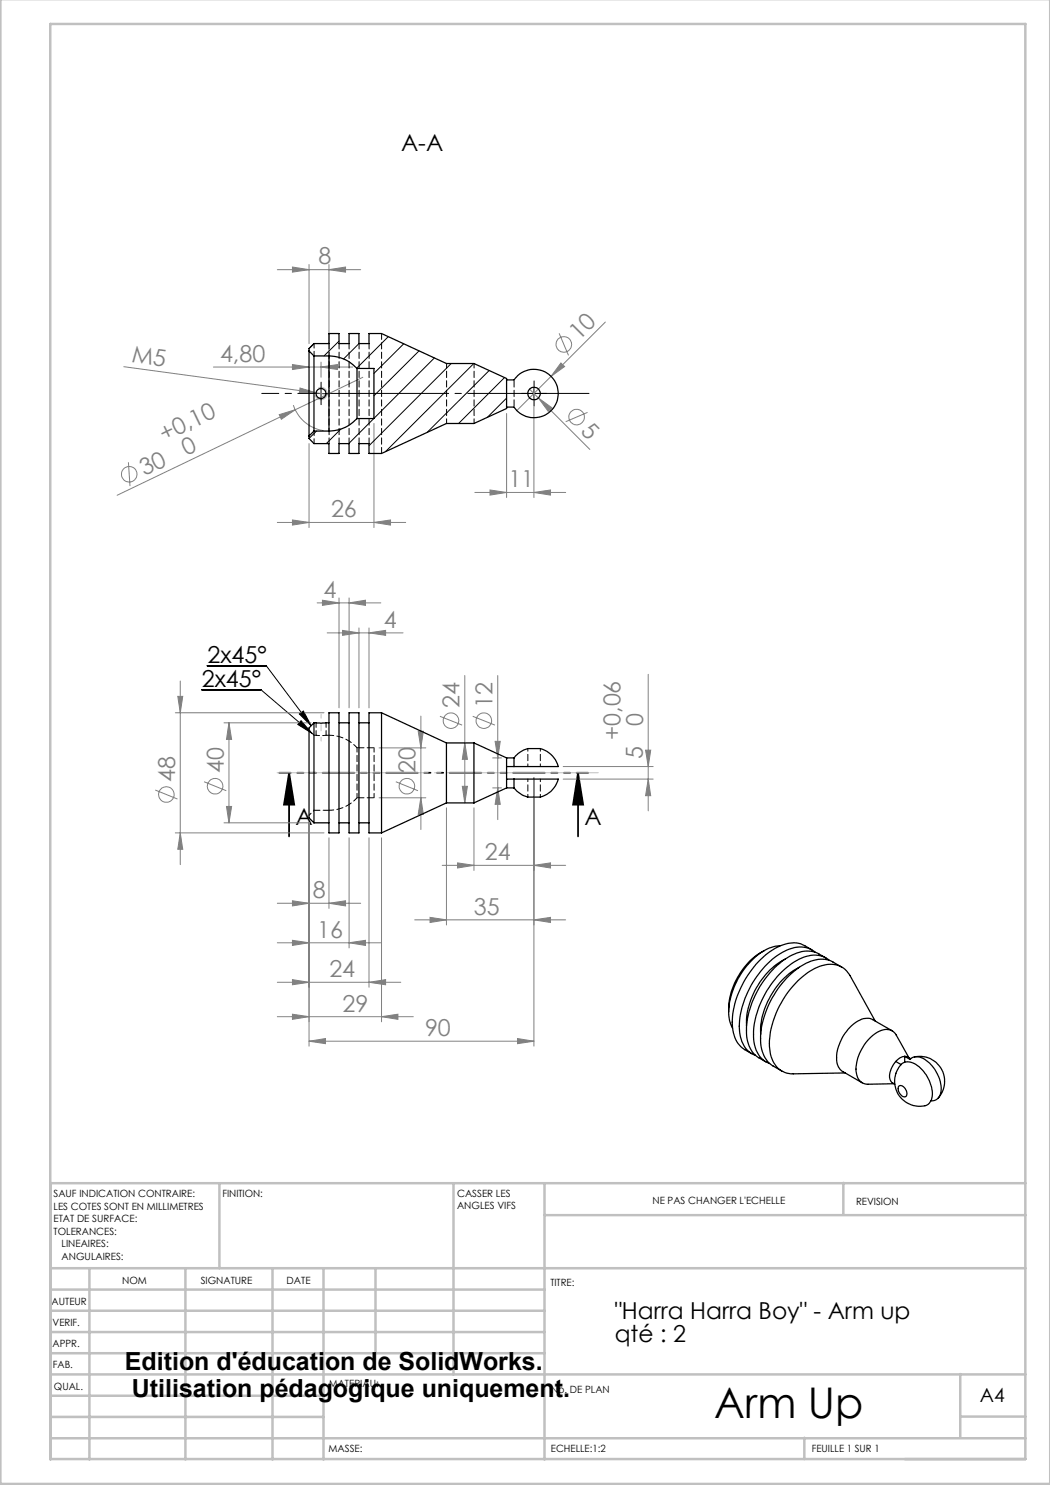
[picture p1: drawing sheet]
<svg xmlns="http://www.w3.org/2000/svg" width="210mm" height="297mm" viewBox="0 0 210 297" stroke-linecap="round" stroke-linejoin="round" font-family="sans-serif">
<g fill="none" stroke="#808080" stroke-width=".2">
<path d="M55.5 53.9h16.6M58.5 53.4l3.3 .5-3.3 .5zM61.8 52.9v15.8M65.8 53.9l3.3-.5v1zM65.8 52.9v24.8M24.8 73.3l38.4 5.3M42.7 73.4h27.9M58.5 72.9l3.3 .5-3.3 .5zM60 77.6l3.2 1h-3.3zM63.2 78.6l2 .2M64.2 73.4l3.3-.5v1zM64.2 72.4v3.1"/>
<path d="M72.6 75.5l-13.5 6.4M105.9 77.8l1.8 1.8M106.8 79.7v19.8M107.7 79.6l2.7 2-.8 .7zM107.7 79.6l10.3 10.3M111.8 66.7l1.9 4.4M112.2 72.6l.7 .7-2.7 2zM121.1 64.4l-17.7 17.7M25.7 92.5l.3 4.7M55.8 82.9l3.3-1-2.8 2zM58.7 81a7.5 7.5 0 0 0 6.1 5.1M59.1 81.9l-35.7 17.2"/>
<path d="M61.8 88.7v16.8M74.8 84.7v20.8M95 98.5h18.1M98 98l3.3 .5-3.3 .5zM101.3 82.7v16.8M106.8 98.5l3.3-.5v1zM117.5 82.5l-4.4 1.8M55.5 104.5h25.6M58.5 104l3.3 .5-3.3 .5zM67.8 119.6v22M69.8 119.6v22M74.8 104.5l3.3-.5v1z"/>
<path d="M35.6 139.3h.9l-.4 3.3zM36.1 136.2v36.7M63.4 120.6h12.8M64.5 120l3.3 .6-3.3 .5zM65.4 126.6h15.2M68.5 126.1l3.3 .5-3.3 .5zM69.8 120.6l3.3-.6v1.1zM71.8 125.6v16M73.8 126.6l3.3-.5v1zM73.8 125.6v16M93 135.1v25.5M99.6 135.1v28.8"/>
<path d="M129.6 134.9v27.3M31 158l4.5 1.8M35.1 142.6h29.7M40.8 156.3l4.5 1.8M44.8 144.6h17.4M45.8 144.6v20M45.8 144.6l.5 3.3h-1zM75.8 159.6h9.4M75.8 149.6h9.4M79.2 156.3l4.4 1.8M83.6 146.3h1.1l-.5 3.3zM84.2 143.2v22.7"/>
<path d="M84.2 159.6l.5 3.3h-1.1zM88 143.3l4.4 1.7M92.5 157.3h1l-.5 3.3zM93 148.6l.5 3.3h-1zM94.5 143.3l4.5 1.7M98.5 157.6h1.8M98.5 151.6h1.8M99 148.3h1l-.4 3.3zM99.6 157.6l.4 3.3h-1zM106.8 155.6v53.6M112.6 153.3h18M112.6 155.8h18"/>
<path d="M129.1 150h1l-.5 3.3zM129.6 155.8l.5 3.3h-1zM35.1 166.6h29.7M36.1 166.6l.4 3.3h-.9zM44.8 164.6h17v44.6M45.3 161.3h1l-.5 3.3zM65.8 167.6v14.1M69.8 167.6v22M73.8 167.6v29.8M76.3 167.6v36.8M88.4 173.1h24.7M89.3 161.6v23.4"/>
<path d="M91.5 172.6l3.3 .5-3.3 .5zM94.8 161.6v12.5M106.8 173.1l3.3-.5v1zM55.5 180.7h16.6M55.5 188.6h20.7M55.5 196.5h24.7M58.5 180.2l3.3 .5-3.3 .5zM58.5 188.1l3.3 .5-3.3 .5zM58.5 195.9l3.3 .6-3.3 .5zM65.8 180.7l3.3-.5v1zM69.8 188.6l3.3-.5v1zM73.8 196.5l3.3-.6v1.1z"/>
<path d="M82.9 184h30.2M86 183.5l3.3 .5-3.3 .5zM106.8 184l3.3-.5v1zM55.5 203.3h27.2M58.5 202.8l3.3 .5-3.3 .6zM61.8 208.2l3.3-.5v1zM61.8 208.2h45M76.3 203.3l3.3-.5v1.1zM103.5 207.7l3.3 .5-3.3 .5z"/>
<circle cx="112.8" cy="68.9" r="1.56"/>
<circle cx="25.8" cy="94.8" r="1.54"/>
<circle cx="115.3" cy="83.4" r="1.55"/>
<circle cx="33.3" cy="158.9" r="1.56"/>
<circle cx="43" cy="157.2" r="1.55"/>
<circle cx="81.4" cy="157.2" r="1.55"/>
<circle cx="90.2" cy="144.1" r="1.55"/>
<circle cx="96.8" cy="144.1" r="1.55"/>
</g>
<path d="M62.9 78.7h2.5M64.2 77.5v2.4M105.6 78.7h2.5M106.8 77.5v2.4M40.3 137.9h11.9l10.2 8.7M41.5 133.2h11.8l8.9 11.9M59.9 142.8l.8-.6 1.5 2.9zM60.2 144.1l2.2 2.5-2.9-1.7z" fill="none" stroke="#000" stroke-width=".2"/>
<path d="M57.8 154.6l1 6.3h-2zM57.8 154.6v12.7M115.6 154.6l1 6.3h-2zM115.6 154.6v12.7" fill="none" stroke="#000" stroke-width=".35"/>
<path d="M63.7 77.6a1.25 1.25 0 0 1 1.7 .6 1.25 1.25 0 0 1-.8 1.7 1.25 1.25 0 0 1-1.6-.9" fill="none" stroke="#c0c0c0" stroke-width=".2"/>
<path d="M64.2 77.4v-1M64.2 79.9v1M105.6 78.7h-1.3M106.8 77.4v-1.2M106.8 79.9v1.3M108.1 78.7h1.2" fill="none" stroke="#000" stroke-width=".2" stroke-dasharray="30.5 1.3 1.3 1.3"/>
<path d="M63 78.7h-10.6" fill="none" stroke="#000" stroke-width=".2" stroke-dasharray="30.5 1.3 1.3 1.3" stroke-dashoffset="27.1"/>
<path d="M65.5 78.7h52.3" fill="none" stroke="#000" stroke-width=".2" stroke-dasharray="30.5 1.3 1.3 1.3" stroke-dashoffset="6.2"/>
<path d="M117.6 154.6h-61.8" fill="none" stroke="#000" stroke-width=".35" stroke-dasharray="6.3 1.3 1.3 1.3 1.3 1.3" stroke-dashoffset="4"/>
<path d="M55.4 154.6h64.3" fill="none" stroke="#c0c0c0" stroke-width=".2" stroke-dasharray="30.5 1.3 1.3 1.3" stroke-dashoffset=".3"/>
<path d="M64.2 142.9v5.3" fill="none" stroke="#c0c0c0" stroke-width=".2" stroke-dasharray="30.5 1.3 1.3 1.3" stroke-dashoffset="29.7"/>
<g fill="none" stroke="#c0c0c0" stroke-width=".5">
<path d="M.1 -.1v296.9h209.9v-296.9M10.1 4.8h195v287h-195zM43.9 236.6v17M90.7 236.6v38.3M108.9 236.6v55.3M168.7 236.6v6.3M205.1 236.6h-195v55.3M10.1 253.6h195M10.1 257.9h98.8M17.9 253.6v38.3M37.1 253.6v38.3M54.5 253.6v38.3"/>
<path d="M64.7 253.6v38.3M75.1 253.6v17M108.9 243h96.2M10.1 270.6h98.8M10.1 266.4h98.8M10.1 262.1h98.8M10.1 279.1h54.6M10.1 274.9h195M192.1 274.8v12.7M10.1 287.7h195M10.1 283.4h54.6M160.9 287.5v4.3"/>
<path d="M192.1 283.3h13"/>
</g>
<g fill="#000">
<path d="M59.9 142.8l.8-.6 1.5 2.9zM60.2 144.1l2.2 2.5-2.9-1.7z"/>
<path d="M115.6 154.6l1 6.3h-2zM57.8 154.6l1 6.3h-2z"/>
</g>
<g fill="#808080">
<path d="M60 77.6l3.2 1h-3.3z"/>
<path d="M55.8 82.9l3.3-1-2.8 2z"/>
<path d="M112.2 72.6l.7 .7-2.7 2z"/>
<path d="M107.7 79.6l2.7 2-.8 .7z"/>
<path d="M106.8 98.5l3.3-.5v1zM98 98l3.3 .5-3.3 .5z"/>
<path d="M76.3 203.3l3.3-.5v1.1zM58.5 202.8l3.3 .5-3.3 .6zM106.8 173.1l3.3-.5v1zM91.5 172.6l3.3 .5-3.3 .5zM106.8 184l3.3-.5v1zM86 183.5l3.3 .5-3.3 .5z"/>
<path d="M61.8 208.2l3.3-.5v1zM103.5 207.7l3.3 .5-3.3 .5zM58.5 180.2l3.3 .5-3.3 .5zM65.8 180.7l3.3-.5v1zM58.5 188.1l3.3 .5-3.3 .5zM69.8 188.6l3.3-.5v1zM58.5 195.9l3.3 .6-3.3 .5zM73.8 196.5l3.3-.6v1.1zM64.5 120l3.3 .6-3.3 .5zM69.8 120.6l3.3-.6v1.1zM68.5 126.1l3.3 .5-3.3 .5zM73.8 126.6l3.3-.5v1z"/>
<path d="M58.5 53.4l3.3 .5-3.3 .5zM65.8 53.9l3.3-.5v1z"/>
<path d="M74.8 104.5l3.3-.5v1zM58.5 104l3.3 .5-3.3 .5zM64.2 73.4l3.3-.5v1zM58.5 72.9l3.3 .5-3.3 .5z"/>
<path d="M45.3 161.3h1l-.5 3.3zM45.8 144.6l.5 3.3h-1zM92.5 157.3h1l-.5 3.3zM93 148.6l.5 3.3h-1zM99.6 157.6l.4 3.3h-1zM99 148.3h1l-.4 3.3zM84.2 159.6l.5 3.3h-1.1zM83.6 146.3h1.1l-.5 3.3z"/>
<path d="M35.6 139.3h.9l-.4 3.3zM36.1 166.6l.4 3.3h-.9zM129.1 150h1l-.5 3.3zM129.6 155.8l.5 3.3h-1z"/>
</g>
<g fill="none" stroke="#000" stroke-width=".25">
<path d="M61.8 70.2v17M61.8 70.2v-.5l1-1h3v-2h2v2h2v-2h2v2h2v-2h2.5l13 6h5.5l6.5 3v6l-6.5 3h-5.5l-13 6h-2.5v-2h-2v2h-2v-2h-2v2h-2v-2h-3l-1-1v-.5M61.8 70.2l1 1M62.8 71.2v15M62.8 71.2h3M65.8 71.2v15M65.8 71.2a7.7 7.7 0 0 1 5.6 2.5M71.4 73.7v10M71.4 73.7h3.4v10h-3.4M101.3 76h1.5a4.8 4.8 0 0 1 7.2-.9 4.8 4.8 0 0 1 0 7.2 4.8 4.8 0 0 1-7.2-.9h-1.5M62.8 86.2h3M62.8 86.2l-1 1"/>
<path d="M71.4 83.7a7.6 7.6 0 0 1-5.6 2.5M62.8 144.6l-1 1v18l1 1M62.8 144.6v20M62.8 144.6h3M65.8 142.6h2v24h-2zM67.8 144.6h2M69.8 142.6h2v24h-2zM71.8 144.6h2M76.3 142.6v24M76.3 142.6h-2.5v24h2.5M76.3 142.6l13 6M89.3 148.6v12"/>
<path d="M89.3 148.6h5.5M94.8 148.6v12M94.8 148.6l6.5 3M101.3 155.8v1.8M101.3 151.6v1.7M101.3 153.3v2.5M101.3 157.6l-6.5 3M101.3 157.6h1.5M101.3 151.6h1.5M101.3 155.8h1.5M101.3 153.3h1.5M102.8 155.8h8.9a4.6 4.6 0 0 1-5.4 3.6h-.3a4.2 4.2 0 0 1-3.2-1.8"/>
<path d="M102.8 151.6a4.4 4.4 0 0 1 4.6-1.9 4.5 4.5 0 0 1 4.3 3.6h-8.9M102.8 155.8v1.8M102.8 151.6v1.7M62.8 164.6h3M67.8 164.6h2M71.8 164.6h2M89.3 160.6l-13 6M89.3 160.6h5.5M152.8 190.1a14 14 0 0 0-7.1 12.3M156 189.2a9.4 9.4 0 0 0-6.6 3.9 14.9 14.9 0 0 0-3.6 10.6l.7 2M157 191.8a15.2 15.2 0 0 0-7.7 13.4M159.8 193.5a15.2 15.2 0 0 0-7.6 13.3"/>
<path d="M162.3 190l-1.4-.9a6.2 6.2 0 0 0-6.3 .9 18.6 18.6 0 0 0-8.1 15 5.7 5.7 0 0 0 2.4 4.9l1.5 .8M163 190.4a5.3 5.3 0 0 0-6-.2 18.2 18.2 0 0 0-9.1 16.2 5.1 5.1 0 0 0 3.2 4.7M165.2 191.6l-1.4-.8a5.8 5.8 0 0 0-5.9 .5 18.6 18.6 0 0 0-8.6 15.3 5.8 5.8 0 0 0 2.5 5l1.4 .8M165.8 192a5 5 0 0 0-5.5-.4 18.2 18.2 0 0 0-9.1 11.6 9.9 9.9 0 0 0 .6 7.9l1.2 1.2 .9 .4M168.3 193.4l-1.7-1a5.7 5.7 0 0 0-5.9 .5 18.5 18.5 0 0 0-8.6 15.3 5.8 5.8 0 0 0 2.5 5l1.8 1M175 204.2l-5-9.1a4.6 4.6 0 0 0-6-1.9 17.3 17.3 0 0 0-9 9.9 11.8 11.8 0 0 0-.4 9.1 4.3 4.3 0 0 0 4 2.6l10.5-.2M178.4 206.2l-3.8-2.3a3.5 3.5 0 0 0-4 1 9 9 0 0 0-3.2 7.8l.5 .9 .6 .7 3.9 2.3M179.1 212.3l1.1 .6a2.45 2.45 0 0 1 3.3 .2 7 7 0 0 1 2.8 6.8 2.21 2.21 0 0 1-2.7 1.4 5 5 0 0 1-4.3-3.2 5 5 0 0 1 .9-5.2M179.1 212.3a3.7 3.7 0 0 0-.9 4l.8 .5M179.8 217.2a1.44 1.44 0 0 1 1.4 2.1 1.53 1.53 0 0 1-1.5-1.9zM180.9 211.3l1.1 .6a2.41 2.41 0 0 1 3.3 .2 7 7 0 0 1 2.8 6.8 1.78 1.78 0 0 1-1.9 1.3M180.9 211.3l1.2 .5"/>
<path d="M180.9 211.3a2.66 2.66 0 0 0-1.8 1M180.9 211.3v1.1M181.8 211.6l-2.6-4.6a2.68 2.68 0 0 0-4-.4 9.1 9.1 0 0 0-3.9 8 2.32 2.32 0 0 0 2.3 2.2l5.2-.1M182.9 211.4a5 5 0 0 1 5.4 2.4 5 5 0 0 1-.7 5.8"/>
<circle cx="64.2" cy="78.7" r="1"/>
<circle cx="106.8" cy="78.7" r="1.26"/>
</g>
<path d="M63.2 147.1h2" fill="none" stroke="#000" stroke-width=".2" stroke-dasharray="1.3 .6" stroke-dashoffset=".6"/>
<path d="M71.4 159.6v-10M74.8 159.6v-10" fill="none" stroke="#000" stroke-width=".2" stroke-dasharray="1.3 .6" stroke-dashoffset=".4"/>
<path d="M62.8 147.1l-1-1M105.6 149.7v3.6M105.6 155.8v3.6M108.1 153.3v-3.6M108.1 159.4v-3.6M61.8 163.1l1-1" fill="none" stroke="#000" stroke-width=".2" stroke-dasharray="1.3 .6" stroke-dashoffset=".7"/>
<path d="M76.3 66.7v24M62.8 162.1h3" fill="none" stroke="#000" stroke-width=".2" stroke-dasharray="1.3 .6" stroke-dashoffset=".1"/>
<path d="M63.2 147.1h-.4M65.8 147.1h-.6" fill="none" stroke="#000" stroke-width=".2" stroke-dasharray="1.3 .6"/>
<path d="M62.8 71.2v-2.5M89.3 72.7v12M94.8 72.7v12M62.8 88.7v-2.5M63.2 144.6v2.5M65.2 147.1v-2.5M71.4 149.6a7.5 7.5 0 0 0-5.6-2.5M65.8 162.1a7.5 7.5 0 0 0 5.6-2.5" fill="none" stroke="#000" stroke-width=".2" stroke-dasharray="1.3 .6" stroke-dashoffset=".3"/>
<path d="M71.4 159.6h3.4M74.8 149.6h-3.4" fill="none" stroke="#000" stroke-width=".2" stroke-dasharray="1.3 .6" stroke-dashoffset="-.1"/>
<g fill="none" stroke="#000" stroke-width=".2">
<path d="M62.8 68.7l-1 1M67.8 68.2l-3 3M71.8 68.7l-3.1 3.1M77.6 67.3l-6.3 6.4M80.8 68.8l-6 5.9M83.8 70.2l-9 9M86.9 71.6l-17.2 17.1M90.2 72.7l-16.4 16.4M94.8 72.7l-17.7 17.6M97.8 74.1l-12.4 12.4M100.9 75.5l-9.2 9.2M101.3 79.6l-3.9 3.9"/>
<path d="M63.3 86.2l-1.5 1.5M67.8 90.7h.1M68.2 85.8l-2.9 2.9"/>
</g>
<path d="M65.8 68.7v20M67.8 68.7v20M69.8 68.7v20M71.8 68.7v20M73.8 68.7v20" fill="none" stroke="#000" stroke-width=".2" stroke-dasharray="1.3 .6" stroke-dashoffset=".2"/>
<path d="M102.8 76v5.4" fill="none" stroke="#000" stroke-width=".2" stroke-dasharray="1.3 .6" stroke-dashoffset="-.2"/>
<text font-size="8.5" x="142.8" y="283.5">Arm Up</text>
<g font-size="5">
<text x="25" y="273.9">Edition d'éducation de SolidWorks.</text>
<text x="26.4" y="279.4">Utilisation pédagogique uniquement.</text>
</g>
<g font-size="4.7">
<text x="80.2" y="30.2">A-A</text>
<text x="40.4" y="137.3">2x45°</text>
<text x="41.5" y="132.5">2x45°</text>
<text x="59.1" y="165.1">A</text>
<text x="116.9" y="165.1">A</text>
<text x="122.9" y="263.8">&quot;Harra Harra Boy&quot; - Arm up</text>
<text x="122.9" y="268.3">qté : 2</text>
</g>
<g font-size="4.7" fill="#808080">
<text x="63.7" y="52.9">8</text>
<text x="115.8" y="68.3" transform="rotate(-45 115.8 68.3)">10</text>
<text x="26.2" y="72.5" transform="rotate(8 26.2 72.5)">M5</text>
<text x="44" y="72.4">4,80</text>
<text x="32.8" y="88.4" transform="rotate(-26 32.8 88.4)">+0,10</text>
<text x="115.9" y="86.4" transform="rotate(45 115.9 86.4)">5</text>
<text x="28.9" y="95.3" transform="rotate(-26 28.9 95.3)">30</text>
<text x="37.3" y="91.3" transform="rotate(-26 37.3 91.3)">0</text>
<text x="101.7" y="97.5">11</text>
<text x="66.2" y="103.5">26</text>
<text x="64.7" y="119.5">4</text>
<text x="76.8" y="125.5">4</text>
<text x="91.9" y="141.6" transform="rotate(-90 91.9 141.6)">24</text>
<text x="98.5" y="141.6" transform="rotate(-90 98.5 141.6)">12</text>
<text x="124.1" y="148" transform="rotate(-90 124.1 148)">+0,06</text>
<text x="128.6" y="145.2" transform="rotate(-90 128.6 145.2)">0</text>
<text x="44.8" y="154.7" transform="rotate(-90 44.8 154.7)">40</text>
<text x="83.1" y="154.7" transform="rotate(-90 83.1 154.7)">20</text>
<text x="128.6" y="151.9" transform="rotate(-90 128.6 151.9)">5</text>
<text x="35" y="156.3" transform="rotate(-90 35 156.3)">48</text>
<text x="97" y="172">24</text>
<text x="62.5" y="179.6">8</text>
<text x="94.8" y="182.9">35</text>
<text x="63.4" y="187.5">16</text>
<text x="65.9" y="195.4">24</text>
<text x="68.5" y="202.3">29</text>
<text x="85" y="207.2">90</text>
</g>
<text font-size="3.9" x="196" y="280.4">A4</text>
<g font-size="2">
<text x="10.7" y="239.5">SAUF INDICATION CONTRAIRE:</text>
<text x="44.5" y="239.5">FINITION:</text>
<text x="91.4" y="239.4">CASSER LES</text>
<text x="10.7" y="242">LES COTES SONT EN MILLIMETRES</text>
<text x="10.7" y="244.5">ETAT DE SURFACE:</text>
<text x="91.4" y="241.9">ANGLES VIFS</text>
<text x="130.5" y="240.8">NE PAS CHANGER L'ECHELLE</text>
<text x="171.2" y="241">REVISION</text>
<text x="10.7" y="247">TOLERANCES:</text>
<text x="12.3" y="249.5">LINEAIRES:</text>
<text x="12.3" y="252">ANGULAIRES:</text>
<text x="24.4" y="256.9">NOM</text>
<text x="40.1" y="256.8">SIGNATURE</text>
<text x="57.3" y="256.8">DATE</text>
<text x="110.1" y="257.1">TITRE:</text>
<text x="10.3" y="260.9">AUTEUR</text>
<text x="10.5" y="269.3">APPR.</text>
<text x="10.5" y="265.2">VERIF.</text>
<text x="10.6" y="273.6">FAB.</text>
<text x="10.8" y="278">QUAL.</text>
<text x="65.8" y="277.4">MATERIAU:</text>
<text x="110.2" y="278.5">No. DE PLAN</text>
<text x="65.7" y="290.4">MASSE:</text>
<text x="110.2" y="290.5">ECHELLE:1:2</text>
<text x="162.4" y="290.4">FEUILLE 1 SUR 1</text>
</g>
</svg>
